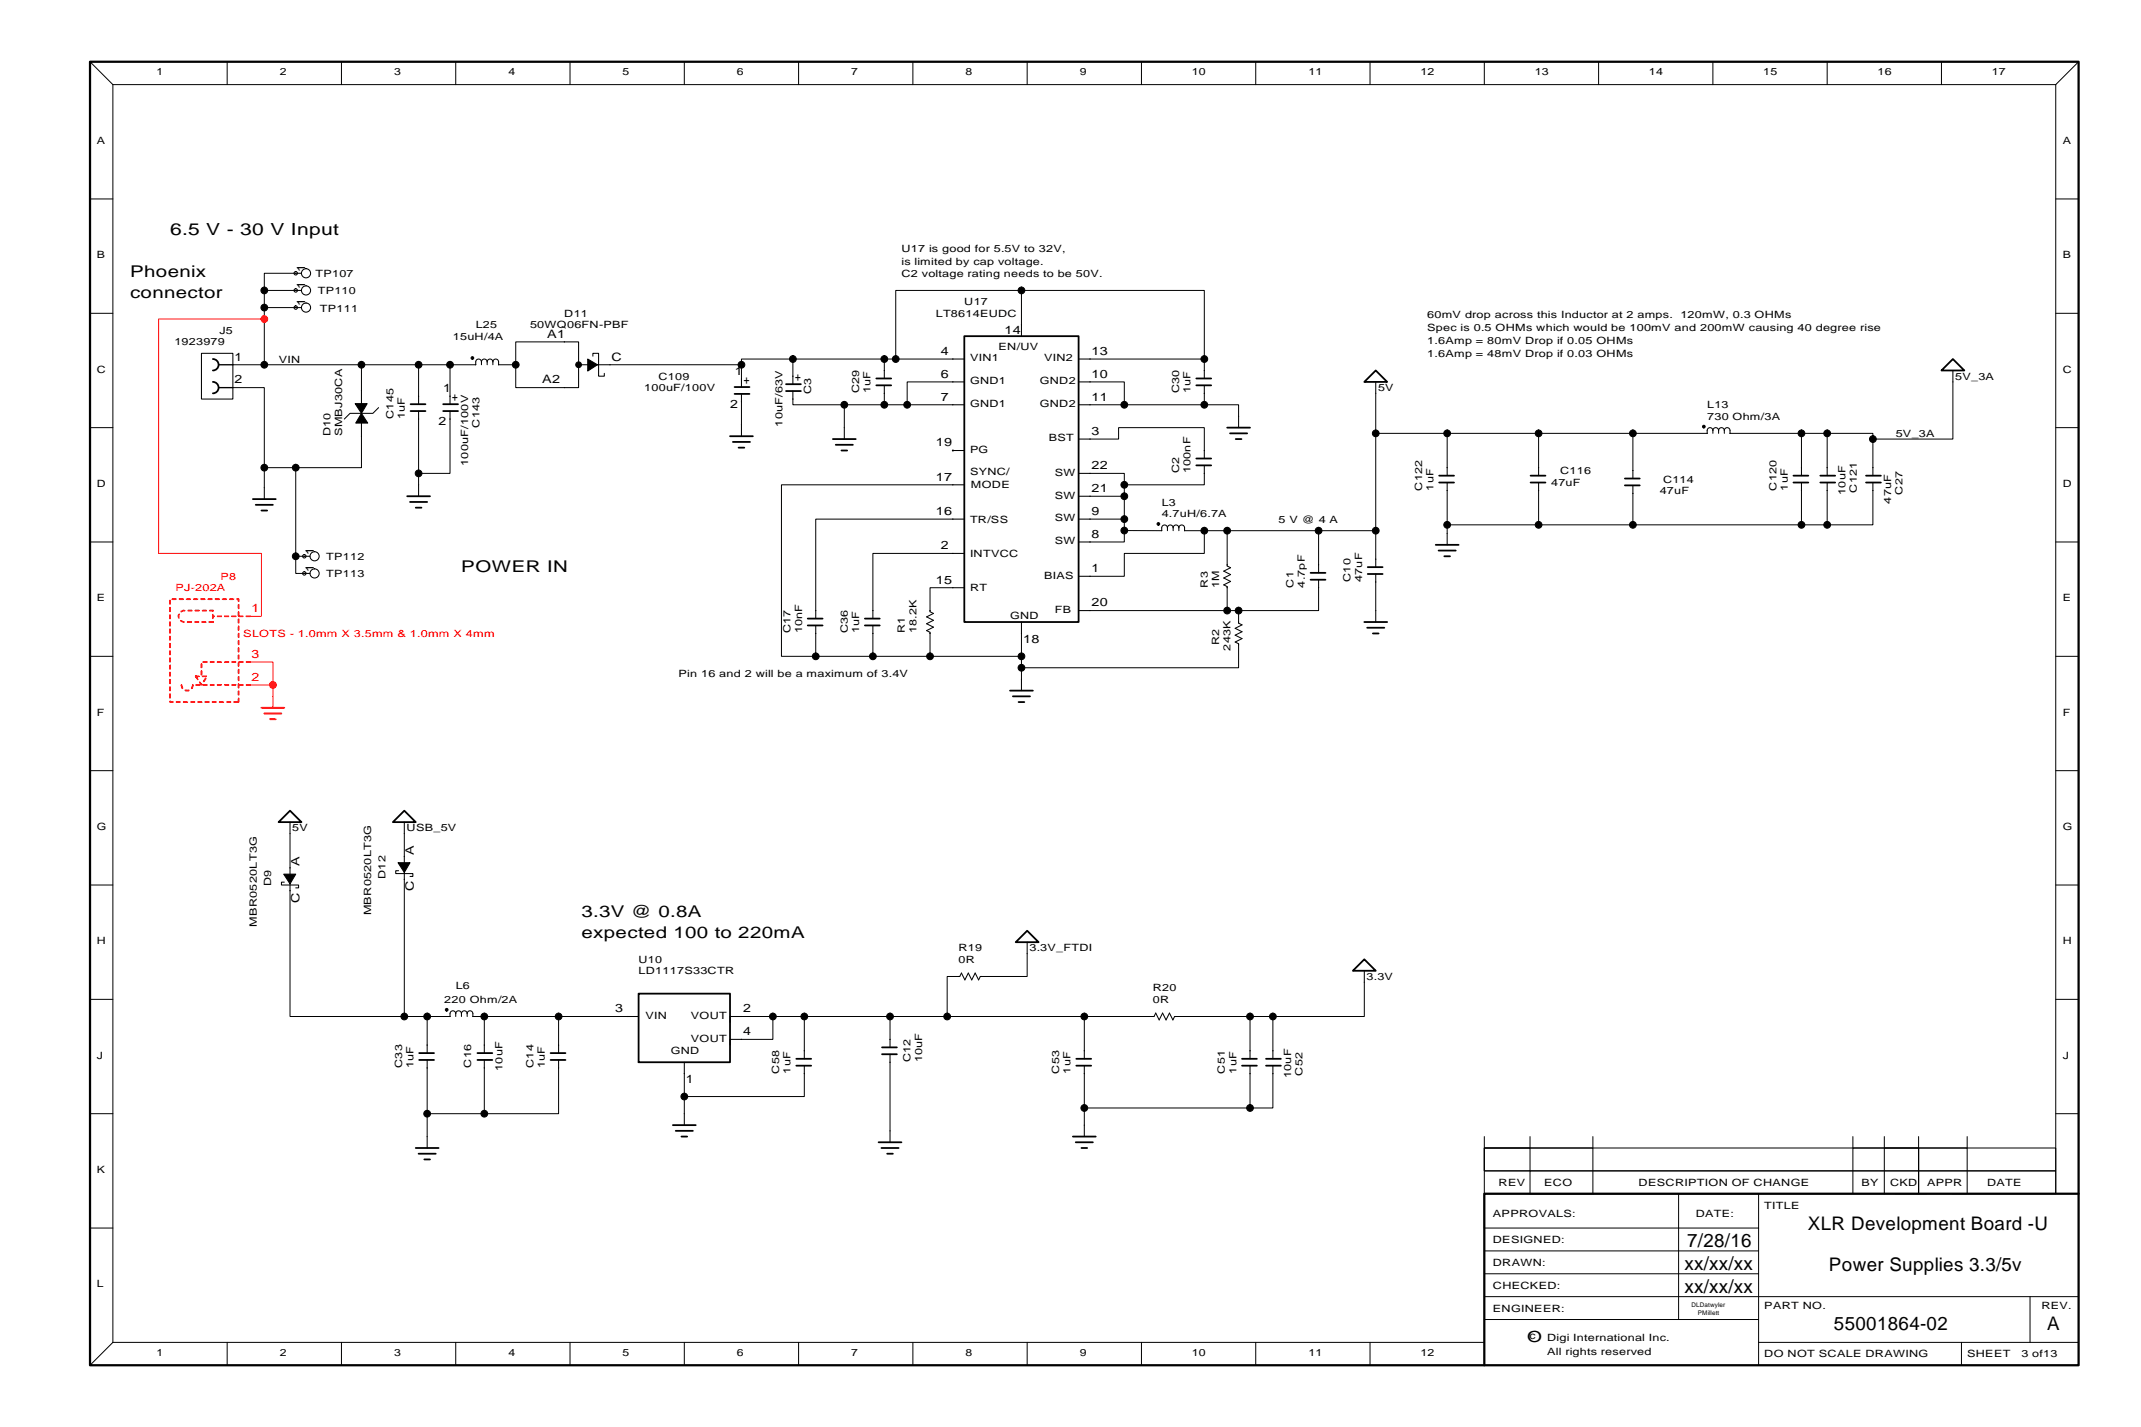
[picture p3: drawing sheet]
<svg xmlns="http://www.w3.org/2000/svg" width="476mm" height="317mm" viewBox="0 0 476 317" stroke-linecap="round" stroke-linejoin="round" font-family="sans-serif">
<g fill="none" stroke="#000" stroke-width=".22">
<path d="M20 13.7l5.1 5.1M25.1 18.8h431.8M25.1 18.8v279.4M50.5 13.7v5.1M75.9 13.7v5.1M101.3 13.7v5.1M126.7 13.7v5.1M152.1 13.7v5.1M177.5 13.7v5.1M202.9 13.7v5.1M228.3 13.7v5.1M253.7 13.7v5.1"/>
<path d="M279.1 13.7v5.1M304.5 13.7v5.1M329.9 13.7v5.1M355.3 13.7v5.1M380.7 13.7v5.1M406.1 13.7v5.1M431.5 13.7v5.1M456.9 18.8v246.4M462 13.7l-5.1 5.1M20 44.2h5.1M456.9 44.2h5.1M20 69.6h5.1"/>
<path d="M58.7 64.5v16.5M58.7 68.3h7M58.7 64.5h7M65.7 60.7h-7v3.8M125.4 75.9h-10.8v5.1M176.2 79.8h-11.4v1.2M176.2 79.8h35.6M176.2 79.8v3.8M196.5 79.8v2.5M227 64.5h-27.9v15.3M227 64.5h40.7v15.3M227 64.5v7.6"/>
<path d="M242.3 79.8h25.4M267.7 79.8v2.5M456.9 69.6h5.1M20 95h5.1M51.8 86.1h6.9v17.8M51.8 81h28.5M80.3 96.9v7h-14.6M93 81h-12.7v5.7M93 93.1v14.6M93 81v7M93 81h12.7M100 93.1v12.1h-7"/>
<path d="M100 81v7M110.8 81h3.8M114.6 81v5.1h10.8M135.6 81h29.2M164.8 81v3.2M164.8 89.3v5.1M176.2 88.6v1.3h11.4M187.6 89.9v5.1M187.6 89.9h24.2M196.5 87.4v2.5M211.8 84.8h-10.2v5.1M242.3 97.5h6.3v-2.5h19.1v5.1"/>
<path d="M242.3 84.8h7.6v5.1M242.3 89.9h7.6M267.7 87.4v2.5h-17.8M267.7 89.9h7.6v2.6M305.8 87.4v36.8M305.8 96.3h73.6M321.6 96.3v7.6M342 96.3v7.6M362.9 96.3v8.2M384.5 96.3h21.6M400.4 96.3v7.6M406.1 96.3h10.1v7.6"/>
<path d="M406.1 96.3v7.6M434 84.8v12.7h-17.8M456.9 95h5.1M58.7 103.9v4.4M58.7 103.9h7M65.7 103.9v19.7M211.8 107.7h-38.1v38.1h7.6M211.8 115.3h-30.5v20.3M242.3 105.2h7.6v2.5M242.3 115.3h7.6M242.3 110.2h7.6M249.9 117.9v2.5h-7.6"/>
<path d="M249.9 107.7v10.2M249.9 117.9h8.3M263.3 117.9h42.5M267.7 117.9v5h-17.8v5.1h-7.6M267.7 105.2v2.5h-17.8M272.7 117.9v7.6M293.1 117.9v7.6M321.6 116.6h84.5M321.6 109v9.5M342 109v7.6M362.9 109.6v7M400.4 109v7.6"/>
<path d="M406.1 109v7.6M416.2 109v7.6h-10.1M20 120.4h5.1M65.7 123.6v3.8h1.9M65.7 123.6h1.9M211.8 130.6h-5.1v5M211.8 122.9h-17.8v12.7M242.3 135.6h33M272.7 130.6v5M275.3 135.6v2.6M293.1 130.6v5h-17.8M305.8 129.3v6.3"/>
<path d="M456.9 120.4h5.1M20 145.8h5.1M181.3 145.8h45.7M181.3 140.7v5.1M194 140.7v5.1M206.7 140.7v5.1M227 145.8v5.1M227 140.7v5.1M275.3 143.3v5h-48.3M456.9 145.8h5.1M20 171.2h5.1M456.9 171.2h5.1"/>
<path d="M20 196.6h5.1M64.5 197.9v27.9h25.4M64.5 185.2v7.6M89.9 185.2v5M89.9 195.3v30.5M456.9 196.6h5.1M213 216.9h-2.5v8.9M228.3 211.8v5.1h-10.2M303.2 218.2v7.6h-20.3M20 222h5.1M89.9 225.8h5v6.4M94.9 225.8h5.1"/>
<path d="M94.9 237.2v15.3M105.1 225.8h34.3M107.6 225.8v6.4M107.6 237.2v10.2M124.1 237.2v10.2h-16.5M124.1 225.8v6.4M152.1 238.5v5.1h26.7v-5.1M164.8 225.8h91.4M171.8 225.8v5.1h-7M178.8 225.8v7.6M197.8 225.8v5.1M197.8 236v15.2"/>
<path d="M241 238.5v11.4M241 225.8v7.6M261.3 225.8h16.5M277.8 238.5v7.6M282.9 225.8h-5.1v7.6M282.9 238.5v7.6h-5.1M282.9 225.8v7.6M456.9 222h5.1M20 247.4h5.1M94.9 247.4h12.7M152.1 243.6v3.8M241 246.1h36.8"/>
<path d="M329.9 255h10.1v5.1h-10.1zM329.9 255h127v5.1h-127zM329.9 252.5v2.5M340 252.5v2.5M354 252.5v2.5M411.8 252.5v2.5M418.8 252.5v2.5M426.4 252.5v2.5M437.2 252.5v2.5M456.9 247.4h5.1M20 272.8h5.1M329.9 265.2h60.9v7.6h-60.9z"/>
<path d="M329.9 265.2v-10.2h24.1v10.2h-14M329.9 277.9h60.9M340 260.1h116.9v5.1h-116.9zM373.1 265.2v27.9M390.8 272.8v30.5M411.8 265.2v-10.2h14.6v10.2h-5.1M418.8 265.2v-10.2h7.6v10.2h1.9M426.4 265.2v-10.2h10.8v10.2h-3.2M25.1 298.2h304.8M25.1 298.2l-5.1 5.1M50.5 298.2v5.1M75.9 298.2v5.1"/>
<path d="M101.3 298.2v5.1M126.7 298.2v5.1M152.1 298.2v5.1M177.5 298.2v5.1M202.9 298.2v5.1M228.3 298.2v5.1M253.7 298.2v5.1M279.1 298.2v5.1M304.5 298.2v5.1M329.9 288h132.1M329.9 293.1h60.9M329.9 283h60.9"/>
<path d="M390.8 298.2h71.2M435.9 298.2v5.1M451.2 288v10.2"/>
<circle cx="164.8" cy="94.4" r=".01"/>
<circle cx="187.6" cy="95" r=".01"/>
<circle cx="275.3" cy="92.5" r=".01"/>
<circle cx="305.8" cy="87.4" r=".01"/>
<circle cx="434" cy="84.8" r=".01"/>
<circle cx="58.7" cy="108.3" r=".01"/>
<circle cx="93" cy="107.7" r=".01"/>
<circle cx="321.6" cy="118.5" r=".01"/>
<circle cx="305.8" cy="135.6" r=".01"/>
<circle cx="227" cy="150.9" r=".01"/>
<circle cx="64.5" cy="185.2" r=".01"/>
<circle cx="89.9" cy="185.2" r=".01"/>
<circle cx="228.3" cy="211.8" r=".01"/>
<circle cx="303.2" cy="218.2" r=".01"/>
<circle cx="94.9" cy="252.5" r=".01"/>
<circle cx="152.1" cy="247.4" r=".01"/>
<circle cx="197.8" cy="251.2" r=".01"/>
<circle cx="241" cy="249.9" r=".01"/>
</g>
<g fill="none" stroke="#f00" stroke-width=".22">
<path d="M58.7 70.9h-23.5v52h22.9v14h-2.5M55.6 147.1h5v5M55.6 152.1h5M60.6 152.1v2.6"/>
<circle cx="60.6" cy="154.7" r=".01"/>
</g>
<g fill="#000" stroke="#000" stroke-width=".22">
<path d="M211.7 100h.2v.2h-.2z" fill-rule="evenodd"/>
<circle cx="58.7" cy="68.3" r=".75"/>
<circle cx="58.7" cy="64.5" r=".75"/>
<circle cx="65.7" cy="64.5" r=".01"/>
<circle cx="65.7" cy="68.3" r=".01"/>
<circle cx="65.7" cy="60.7" r=".01"/>
<circle cx="105" cy="79.5" r=".3"/>
<circle cx="125.4" cy="75.9" r=".01"/>
<circle cx="176.2" cy="79.8" r=".75"/>
<circle cx="196.5" cy="79.8" r=".75"/>
<circle cx="199.1" cy="79.8" r=".75"/>
<circle cx="211.8" cy="79.8" r=".01"/>
<circle cx="227" cy="72.1" r=".01"/>
<circle cx="227" cy="64.5" r=".75"/>
<circle cx="242.3" cy="79.8" r=".01"/>
<circle cx="267.7" cy="79.8" r=".75"/>
<circle cx="51.8" cy="86.1" r=".01"/>
<circle cx="51.8" cy="81" r=".01"/>
<circle cx="58.7" cy="81" r=".75"/>
<circle cx="80.3" cy="96.9" r=".01"/>
<circle cx="80.3" cy="86.7" r=".01"/>
<circle cx="80.3" cy="81" r=".75"/>
<circle cx="93" cy="88" r=".01"/>
<circle cx="93" cy="93.1" r=".01"/>
<circle cx="93" cy="81" r=".75"/>
<circle cx="100" cy="88" r=".01"/>
<circle cx="100" cy="93.1" r=".01"/>
<circle cx="100" cy="81" r=".75"/>
<circle cx="105.7" cy="81" r=".01"/>
<circle cx="110.8" cy="81" r=".01"/>
<circle cx="114.6" cy="81" r=".75"/>
<circle cx="125.4" cy="86.1" r=".01"/>
<circle cx="135.6" cy="81" r=".01"/>
<circle cx="164.8" cy="84.2" r=".01"/>
<circle cx="164.8" cy="89.3" r=".01"/>
<circle cx="164.8" cy="81" r=".75"/>
<circle cx="176.2" cy="88.6" r=".01"/>
<circle cx="176.2" cy="83.6" r=".01"/>
<circle cx="187.6" cy="89.9" r=".75"/>
<circle cx="196.5" cy="82.3" r=".01"/>
<circle cx="196.5" cy="87.4" r=".01"/>
<circle cx="196.5" cy="89.9" r=".75"/>
<circle cx="201.6" cy="89.9" r=".75"/>
<circle cx="211.8" cy="84.8" r=".01"/>
<circle cx="211.8" cy="89.9" r=".01"/>
<circle cx="242.3" cy="84.8" r=".01"/>
<circle cx="242.3" cy="97.5" r=".01"/>
<circle cx="242.3" cy="89.9" r=".01"/>
<circle cx="249.9" cy="89.9" r=".75"/>
<circle cx="267.7" cy="82.3" r=".01"/>
<circle cx="267.7" cy="87.4" r=".01"/>
<circle cx="267.7" cy="89.9" r=".75"/>
<circle cx="305.8" cy="96.3" r=".75"/>
<circle cx="321.6" cy="96.3" r=".75"/>
<circle cx="342" cy="96.3" r=".75"/>
<circle cx="362.9" cy="96.3" r=".75"/>
<circle cx="378.7" cy="94.8" r=".3"/>
<circle cx="379.4" cy="96.3" r=".01"/>
<circle cx="384.5" cy="96.3" r=".01"/>
<circle cx="400.4" cy="96.3" r=".75"/>
<circle cx="406.1" cy="96.3" r=".75"/>
<circle cx="416.2" cy="97.5" r=".75"/>
<circle cx="58.7" cy="103.9" r=".75"/>
<circle cx="65.7" cy="103.9" r=".75"/>
<circle cx="93" cy="105.2" r=".75"/>
<circle cx="211.8" cy="107.7" r=".01"/>
<circle cx="211.8" cy="115.3" r=".01"/>
<circle cx="242.3" cy="105.2" r=".01"/>
<circle cx="242.3" cy="115.3" r=".01"/>
<circle cx="242.3" cy="110.2" r=".01"/>
<circle cx="249.9" cy="115.3" r=".75"/>
<circle cx="249.9" cy="117.9" r=".75"/>
<circle cx="249.9" cy="110.2" r=".75"/>
<circle cx="249.9" cy="107.7" r=".75"/>
<circle cx="257.5" cy="116.4" r=".3"/>
<circle cx="258.2" cy="117.9" r=".01"/>
<circle cx="263.3" cy="117.9" r=".01"/>
<circle cx="267.7" cy="100.1" r=".01"/>
<circle cx="267.7" cy="105.2" r=".01"/>
<circle cx="267.7" cy="117.9" r=".75"/>
<circle cx="272.7" cy="117.9" r=".75"/>
<circle cx="293.1" cy="117.9" r=".75"/>
<circle cx="305.8" cy="117.9" r=".75"/>
<circle cx="321.6" cy="109" r=".01"/>
<circle cx="321.6" cy="103.9" r=".01"/>
<circle cx="321.6" cy="116.6" r=".75"/>
<circle cx="342" cy="103.9" r=".01"/>
<circle cx="342" cy="109" r=".01"/>
<circle cx="342" cy="116.6" r=".75"/>
<circle cx="362.9" cy="104.5" r=".01"/>
<circle cx="362.9" cy="109.6" r=".01"/>
<circle cx="362.9" cy="116.6" r=".75"/>
<circle cx="400.4" cy="109" r=".01"/>
<circle cx="400.4" cy="103.9" r=".01"/>
<circle cx="400.4" cy="116.6" r=".75"/>
<circle cx="406.1" cy="109" r=".01"/>
<circle cx="406.1" cy="103.9" r=".01"/>
<circle cx="406.1" cy="116.6" r=".75"/>
<circle cx="416.2" cy="103.9" r=".01"/>
<circle cx="416.2" cy="109" r=".01"/>
<circle cx="65.7" cy="123.6" r=".75"/>
<circle cx="67.6" cy="123.6" r=".01"/>
<circle cx="67.6" cy="127.4" r=".01"/>
<circle cx="181.3" cy="135.6" r=".01"/>
<circle cx="194" cy="135.6" r=".01"/>
<circle cx="206.7" cy="135.6" r=".01"/>
<circle cx="211.8" cy="122.9" r=".01"/>
<circle cx="211.8" cy="130.6" r=".01"/>
<circle cx="242.3" cy="128" r=".01"/>
<circle cx="242.3" cy="135.6" r=".01"/>
<circle cx="242.3" cy="120.4" r=".01"/>
<circle cx="272.7" cy="125.5" r=".01"/>
<circle cx="272.7" cy="130.6" r=".01"/>
<circle cx="272.7" cy="135.6" r=".75"/>
<circle cx="275.3" cy="138.2" r=".01"/>
<circle cx="275.3" cy="135.6" r=".75"/>
<circle cx="293.1" cy="125.5" r=".01"/>
<circle cx="293.1" cy="130.6" r=".01"/>
<circle cx="305.8" cy="129.3" r=".01"/>
<circle cx="305.8" cy="124.2" r=".01"/>
<circle cx="181.3" cy="140.7" r=".01"/>
<circle cx="181.3" cy="145.8" r=".75"/>
<circle cx="194" cy="140.7" r=".01"/>
<circle cx="194" cy="145.8" r=".75"/>
<circle cx="206.7" cy="140.7" r=".01"/>
<circle cx="206.7" cy="145.8" r=".75"/>
<circle cx="227" cy="140.7" r=".01"/>
<circle cx="227" cy="145.8" r=".75"/>
<circle cx="227" cy="148.3" r=".75"/>
<circle cx="275.3" cy="143.3" r=".01"/>
<circle cx="64.5" cy="192.8" r=".01"/>
<circle cx="64.5" cy="197.9" r=".01"/>
<circle cx="89.9" cy="190.2" r=".01"/>
<circle cx="89.9" cy="195.3" r=".01"/>
<circle cx="213" cy="216.9" r=".01"/>
<circle cx="218.1" cy="216.9" r=".01"/>
<circle cx="89.9" cy="225.8" r=".75"/>
<circle cx="94.9" cy="232.2" r=".01"/>
<circle cx="94.9" cy="237.2" r=".01"/>
<circle cx="94.9" cy="225.8" r=".75"/>
<circle cx="99.3" cy="224.3" r=".3"/>
<circle cx="100" cy="225.8" r=".01"/>
<circle cx="105.1" cy="225.8" r=".01"/>
<circle cx="107.6" cy="232.2" r=".01"/>
<circle cx="107.6" cy="237.2" r=".01"/>
<circle cx="107.6" cy="225.8" r=".75"/>
<circle cx="124.1" cy="232.2" r=".01"/>
<circle cx="124.1" cy="237.2" r=".01"/>
<circle cx="124.1" cy="225.8" r=".75"/>
<circle cx="139.4" cy="225.8" r=".01"/>
<circle cx="152.1" cy="238.5" r=".01"/>
<circle cx="164.8" cy="230.9" r=".01"/>
<circle cx="164.8" cy="225.8" r=".01"/>
<circle cx="171.8" cy="225.8" r=".75"/>
<circle cx="178.8" cy="238.5" r=".01"/>
<circle cx="178.8" cy="233.4" r=".01"/>
<circle cx="178.8" cy="225.8" r=".75"/>
<circle cx="197.8" cy="230.9" r=".01"/>
<circle cx="197.8" cy="236" r=".01"/>
<circle cx="197.8" cy="225.8" r=".75"/>
<circle cx="210.5" cy="225.8" r=".75"/>
<circle cx="241" cy="233.4" r=".01"/>
<circle cx="241" cy="238.5" r=".01"/>
<circle cx="241" cy="225.8" r=".75"/>
<circle cx="256.2" cy="225.8" r=".01"/>
<circle cx="261.3" cy="225.8" r=".01"/>
<circle cx="277.8" cy="238.5" r=".01"/>
<circle cx="277.8" cy="233.4" r=".01"/>
<circle cx="277.8" cy="225.8" r=".75"/>
<circle cx="282.9" cy="233.4" r=".01"/>
<circle cx="282.9" cy="238.5" r=".01"/>
<circle cx="282.9" cy="225.8" r=".75"/>
<circle cx="94.9" cy="247.4" r=".75"/>
<circle cx="107.6" cy="247.4" r=".75"/>
<circle cx="152.1" cy="243.6" r=".75"/>
<circle cx="241" cy="246.1" r=".75"/>
<circle cx="277.8" cy="246.1" r=".75"/>
</g>
<g fill="#f00" stroke="#f00" stroke-width=".22">
<circle cx="60.6" cy="152.1" r=".75"/>
<circle cx="58.7" cy="70.9" r=".75"/>
<circle cx="55.6" cy="136.9" r=".01"/>
<circle cx="55.6" cy="152.1" r=".01"/>
<circle cx="55.6" cy="147.1" r=".01"/>
</g>
<path d="M20 13.7h442v289.6h-442zM462 265.2h-132.1v38.1" fill="none" stroke="#000" stroke-width=".5"/>
<g fill="none" stroke="#000" stroke-width=".4">
<path d="M47.3 79.8a1.27 1.27 0 0 1 1.3 1.2 1.27 1.27 0 0 1-1.3 1.3M214.3 74.7h25.4v63.5h-25.4zM434 79.8l2.6 2.5h-5.1zM47.3 84.8a1.27 1.27 0 0 1 1.3 1.3 1.27 1.27 0 0 1-1.3 1.3M91.3 89.8h3.3M91.3 91.3h3.3M98.5 89.8h3.3M98.5 91.3h3.3M162.2 96.9h5.1M162.9 98.2h3.8M163.3 87.5h3.3M163.3 86h3.3"/>
<path d="M164.2 99.4h1.2M174.7 86.9h3.3M174.7 85.3h3.3M185.1 97.5h5.1M185.7 98.8h3.9M194.8 84.1h3.3M194.8 85.6h3.3M265.9 84.1h3.3M265.9 85.6h3.3M272.7 95h5.1M273.4 96.3h3.8M274.6 97.5h1.3"/>
<path d="M303.2 84.8l2.6-2.5 2.5 2.5zM56.2 110.9h5.1M56.8 112.1h3.8M58.1 113.4h1.3M90.5 110.2h5.1M91.1 111.5h3.8M92.4 112.8h1.3M187 100.1h1.3M265.9 101.9h3.3M265.9 103.4h3.3M319.9 107.2h3.3M319.9 105.7h3.3"/>
<path d="M340.2 107.2h3.3M340.2 105.7h3.3M361.1 106.3h3.3M361.1 107.8h3.3M398.6 107.2h3.3M398.6 105.7h3.3M404.6 107.2h3.3M404.6 105.7h3.3M414.7 107.2h3.3M414.7 105.7h3.3M179.5 137.4h3.3M179.5 138.9h3.3"/>
<path d="M192.2 137.4h3.3M192.2 138.9h3.3M291.3 127.3h3.3M291.3 128.8h3.3M303.2 138.2h5.1M303.9 139.4h3.8M304 126h3.3M304 127.5h3.3M319.1 121h5.1M319.7 122.3h3.8M321 123.6h1.3M224.5 153.4h5.1"/>
<path d="M225.1 154.7h3.8M226.4 156h1.3M305.1 140.7h1.3M64.5 180.1l2.5 2.5h-5.1zM89.9 180.1l2.5 2.5h-5.1zM228.3 206.8l2.5 2.5h-5.1zM303.2 213.1l2.6 2.5h-5.1zM93.2 235.5h3.3M93.2 233.9h3.3M106.1 235.5h3.3M106.1 233.9h3.3M122.4 235.5h3.3"/>
<path d="M122.4 233.9h3.3M141.9 220.7h20.3v15.3h-20.3zM177 235.2h3.3M177 236.7h3.3M196 232.7h3.3M196 234.2h3.3M239.2 235.2h3.3M239.2 236.7h3.3M276 235.2h3.3M276 236.7h3.3M281.4 235.2h3.3M281.4 236.7h3.3"/>
<path d="M92.4 255h5.1M93 256.3h3.8M94.3 257.6h1.3M149.5 249.9h5.1M150.2 251.2h3.8M151.5 252.5h1.2M195.3 253.7h5M195.9 255h3.8M197.2 256.3h1.2M238.4 252.5h5.1M239.1 253.7h3.8M240.4 255h1.2"/>
</g>
<g fill="none" stroke="#000" stroke-width=".23">
<path d="M44.8 78.5h7v10.1h-7zM65.7 60.7h1.3M65.7 64.5h1.3M65.7 68.3h1.3M125.4 75.9h3.2v5.1M131.8 79.1v-.6h1.2v5.1h1.3v-.7M211.8 79.8h2.5M227 72.1v2.6M239.7 79.8h2.6M80.3 86.7v6M80.3 94v2.9M84.1 90.6l-1.2 1.2h-5.1l-1.3 1.3"/>
<path d="M93 88v1.8M93 91.3v1.8M100 88v1.8M100 91.3v1.8M107 80.4a.63 .63 0 0 0-.6-.6 .63 .63 0 0 0-.7 .6v.6M107 80.4a.63 .63 0 0 1 .6-.6 .63 .63 0 0 1 .7 .6M107 80.4v.6M108.3 80.4a.63 .63 0 0 1 .6-.6 .63 .63 0 0 1 .6 .6M108.3 80.4v.6M109.5 80.4a.63 .63 0 0 1 .7-.6 .63 .63 0 0 1 .6 .6v.6M109.5 80.4v.6M135.6 81h-7v5.1h-3.2"/>
<path d="M164.8 84.2v1.8M164.8 87.5v1.8M164.8 94.4v2.5M176.2 83.6v1.7M176.2 86.9v1.7M187.6 95v2.5M196.5 82.3v1.8M196.5 85.6v1.8M211.8 89.9h2.5M211.8 84.8h2.5M239.7 89.9h2.6M239.7 97.5h2.6"/>
<path d="M239.7 84.8h2.6M267.7 82.3v1.8M267.7 85.6v1.8M275.3 92.5v2.5M305.8 84.8v2.6M380.7 95.6a.63 .63 0 0 0-.6-.6 .63 .63 0 0 0-.7 .6v.7M380.7 95.6a.63 .63 0 0 1 .6-.6 .63 .63 0 0 1 .7 .6M380.7 95.6v.7M382 95.6a.63 .63 0 0 1 .6-.6 .63 .63 0 0 1 .6 .6M382 95.6v.7M383.2 95.6a.63 .63 0 0 1 .7-.6 .63 .63 0 0 1 .6 .6v.7M383.2 95.6v.7"/>
<path d="M434 82.3v2.5M58.7 108.3v2.6M93 107.7v2.5M211.8 115.3h2.5M211.8 100.1h2.5M211.8 107.7h2.5M239.7 110.2h2.6M239.7 115.3h2.6M239.7 105.2h2.6M259.5 117.3a.63 .63 0 0 0-.7-.7 .63 .63 0 0 0-.6 .7v.6M259.5 117.3a.63 .63 0 0 1 .6-.7 .63 .63 0 0 1 .6 .7M259.5 117.3v.6"/>
<path d="M260.7 117.3a.63 .63 0 0 1 .7-.7 .63 .63 0 0 1 .6 .7M260.7 117.3v.6M262 117.3a.63 .63 0 0 1 .6-.7 .63 .63 0 0 1 .7 .7v.6M262 117.3v.6M267.7 100.1v1.8M267.7 103.4v1.8M321.6 103.9v1.8M321.6 107.2v1.8M321.6 118.5v2.5M342 103.9v1.8M342 107.2v1.8M362.9 104.5v1.8"/>
<path d="M362.9 107.8v1.8M400.4 103.9v1.8M400.4 107.2v1.8M406.1 103.9v1.8M406.1 107.2v1.8M416.2 103.9v1.8M416.2 107.2v1.8M67.6 123.6h1.3M67.6 127.4h1.3M181.3 135.6v1.8M181.3 138.9v1.8M194 135.6v1.8"/>
<path d="M194 138.9v1.8M206.7 135.6v.3l.8 .4-1.6 .7 1.6 .8-1.6 .8 1.6 .7-1.6 .8 .8 .4v.2M211.8 122.9h2.5M211.8 130.6h2.5M227 138.2v2.5M239.7 120.4h2.6M239.7 128h2.6M239.7 135.6h2.6M272.7 125.5v.2l.8 .4-1.5 .8 1.5 .7-1.5 .8 1.5 .8-1.5 .7 .7 .4v.3M275.3 138.2v.2l.7 .4-1.5 .8 1.5 .7-1.5 .8 1.5 .8-1.5 .7 .8 .4v.3M293.1 125.5v1.8M293.1 128.8v1.8"/>
<path d="M305.8 124.2v1.8M305.8 127.5v1.8M305.8 135.6v2.6M227 150.9v2.5M63.2 196h-.6v.6h3.8v.6h-.7M64.5 182.6v2.6M64.5 192.8v1.6M64.5 196.3v1.6M88.6 193.4h-.6v.7h3.8v.6h-.7M89.9 182.6v2.6M89.9 190.2v1.7M89.9 193.8v1.5"/>
<path d="M213 216.9h.3l.4-.7 .7 1.5 .8-1.5 .8 1.5 .7-1.5 .8 1.5 .4-.8h.2M228.3 209.3v2.5M303.2 215.6v2.6M94.9 232.2v1.7M94.9 235.5v1.7M101.3 225.2a.63 .63 0 0 0-.6-.7 .63 .63 0 0 0-.7 .7v.6M101.3 225.2a.63 .63 0 0 1 .6-.7 .63 .63 0 0 1 .7 .7M101.3 225.2v.6M102.6 225.2a.63 .63 0 0 1 .6-.7 .63 .63 0 0 1 .6 .7M102.6 225.2v.6M103.8 225.2a.63 .63 0 0 1 .7-.7 .63 .63 0 0 1 .6 .7v.6M103.8 225.2v.6"/>
<path d="M107.6 232.2v1.7M107.6 235.5v1.7M124.1 232.2v1.7M124.1 235.5v1.7M139.4 225.8h2.5M152.1 236v2.5M164.8 225.8h-2.6v1.3M164.8 230.9h-2.6v1.3M178.8 233.4v1.8M178.8 236.7v1.8M197.8 230.9v1.8M197.8 234.2v1.8"/>
<path d="M241 233.4v1.8M241 236.7v1.8M256.2 225.8h.3l.4-.8 .7 1.6 .8-1.6 .7 1.6 .8-1.6 .8 1.6 .4-.8h.2M277.8 233.4v1.8M277.8 236.7v1.8M282.9 233.4v1.8M282.9 236.7v1.8M94.9 252.5v2.5M152.1 247.4v2.5M197.8 251.2v2.5M241 249.9v2.6"/>
<circle cx="65.7" cy="64.5" r=".38"/>
<circle cx="65.7" cy="68.3" r=".38"/>
<circle cx="65.7" cy="60.7" r=".38"/>
<circle cx="68" cy="64.5" r="1.02"/>
<circle cx="68" cy="60.7" r="1.02"/>
<circle cx="68" cy="68.3" r="1.02"/>
<circle cx="67.6" cy="123.6" r=".38"/>
<circle cx="67.6" cy="127.4" r=".38"/>
<circle cx="69.9" cy="127.4" r="1.02"/>
<circle cx="69.9" cy="123.6" r="1.02"/>
</g>
<path d="M58.1 157.2h5.1M58.7 158.5h3.9M60 159.8h1.3" fill="none" stroke="#f00" stroke-width=".4"/>
<path d="M60.6 154.7v2.5" fill="none" stroke="#f00" stroke-width=".23"/>
<g fill="#000" stroke="#000" stroke-width=".23">
<path d="M80.3 91.8l1.4 2.2h-2.6zM78.9 89.7h2.7l-1.3 2.1zM130.6 79.8l2.2 1.2-2.2 1.4zM63.1 194.2h2.6l-1.2 2.1zM88.5 191.6h2.6l-1.2 2.2z"/>
<circle cx="128.6" cy="81" r=".64"/>
</g>
<path d="M48.6 86.1h3.2M48.6 81h3.2" fill="none" stroke="#000" stroke-width=".3"/>
<path d="M37.8 133.1h15.2v22.9h-15.2zM39.9 136.2l.7-.5 .4-.1h6.3v2.6h-6.3a1.27 1.27 0 0 1-1.2-.7 1.27 1.27 0 0 1 .1-1.3zM55.6 136.9h-8.3M42.9 152.1a1.27 1.27 0 0 1-1.3 1.3 1.27 1.27 0 0 1-1.3-1.3M43.5 150.2h2.5l-1.2 1.9zM55.6 152.1h-12.7M55.6 147.1h-10.8v3.1" fill="none" stroke="#f00" stroke-width=".4" stroke-dasharray=".8 .8"/>
<g font-size="4.2">
<text x="401.8" y="273.3">XLR Development Board -U</text>
<text x="375" y="277">7/28/16</text>
<text x="374.3" y="282">xx/xx/xx</text>
<text x="374.3" y="287.1">xx/xx/xx</text>
<text x="406.5" y="282.3">Power Supplies 3.3/5v</text>
<text x="407.6" y="295.5">55001864-02</text>
<text x="455" y="295.4">A</text>
</g>
<text font-size="3.7" x="37.8" y="52.3">6.5 V - 30 V Input</text>
<g font-size="3.6">
<text x="28.9" y="61.5">Phoenix</text>
<text x="28.9" y="66.2">connector</text>
<text x="102.5" y="127.1">POWER IN</text>
<text x="129.2" y="203.7">3.3V @ 0.8A</text>
<text x="129.2" y="208.4">expected 100 to 220mA</text>
</g>
<text font-size="3.4" x="339.4" y="298.1">O</text>
<g font-size="2.6">
<text x="67.8" y="64.2" transform="rotate(-90 67.8 64.2)">1</text>
<text x="67.8" y="60.3" transform="rotate(-90 67.8 60.3)">1</text>
<text x="67.8" y="68" transform="rotate(-90 67.8 68)">1</text>
<text x="121.6" y="75">A1</text>
<text x="223.2" y="74.2">14</text>
<text x="52.1" y="80.1">1</text>
<text x="135.9" y="80.1">C</text>
<text x="163.3" y="83.3">1</text>
<text x="209.1" y="78.8">4</text>
<text x="209.1" y="83.9">6</text>
<text x="242.6" y="83.9">10</text>
<text x="242.6" y="78.8">13</text>
<text x="52.1" y="85.2">2</text>
<text x="98.5" y="87.1">1</text>
<text x="120.5" y="85.2">A2</text>
<text x="209.1" y="89">7</text>
<text x="242.6" y="89">11</text>
<text x="97.5" y="94.4">2</text>
<text x="162.2" y="90.6">2</text>
<text x="208" y="99.2">19</text>
<text x="242.6" y="96.6">3</text>
<text x="208" y="106.8">17</text>
<text x="242.6" y="104.2">22</text>
<text x="242.6" y="109.3">21</text>
<text x="208" y="114.4">16</text>
<text x="242.6" y="119.5">8</text>
<text x="242.6" y="114.4">9</text>
<text x="69.7" y="123.2" transform="rotate(-90 69.7 123.2)">1</text>
<text x="209.1" y="122">2</text>
<text x="69.7" y="127" transform="rotate(-90 69.7 127)">1</text>
<text x="208" y="129.6">15</text>
<text x="242.6" y="127.1">1</text>
<text x="242.6" y="134.7">20</text>
<text x="227.4" y="142.8">18</text>
<text x="91.9" y="189.9" transform="rotate(-90 91.9 189.9)">A</text>
<text x="66.5" y="192.4" transform="rotate(-90 66.5 192.4)">A</text>
<text x="91.9" y="198" transform="rotate(-90 91.9 198)">C</text>
<text x="66.5" y="200.5" transform="rotate(-90 66.5 200.5)">C</text>
<text x="136.7" y="224.9">3</text>
<text x="165.1" y="224.9">2</text>
<text x="165.1" y="230">4</text>
<text x="152.4" y="240.6">1</text>
</g>
<g font-size="2.6" fill="#f00">
<text x="55.9" y="136">1</text>
<text x="55.9" y="146.1">3</text>
<text x="55.9" y="151.2">2</text>
</g>
<g font-size="2.2">
<text x="34.7" y="16.8">1</text>
<text x="62.2" y="16.8">2</text>
<text x="87.6" y="16.8">3</text>
<text x="113" y="16.8">4</text>
<text x="138.4" y="16.8">5</text>
<text x="163.8" y="16.8">6</text>
<text x="189.2" y="16.8">7</text>
<text x="214.6" y="16.8">8</text>
<text x="240" y="16.8">9</text>
<text x="264.9" y="16.8">10</text>
<text x="290.8" y="16.8">11</text>
<text x="315.7" y="16.8">12</text>
<text x="341.1" y="16.8">13</text>
<text x="366.5" y="16.8">14</text>
<text x="391.9" y="16.8">15</text>
<text x="417.3" y="16.8">16</text>
<text x="442.7" y="16.8">17</text>
<text x="21.5" y="32">A</text>
<text x="458.4" y="32">A</text>
<text x="21.5" y="57.4">B</text>
<text x="200.3" y="55.9">U17 is good for 5.5V to 32V,</text>
<text x="200.3" y="58.9">is limited by cap voltage.</text>
<text x="458.4" y="57.4">B</text>
<text x="70.1" y="61.6">TP107</text>
<text x="70.6" y="65.4">TP110</text>
<text x="200.3" y="61.5">C2 voltage rating needs to be 50V.</text>
<text x="71.1" y="69.2">TP111</text>
<text x="125.4" y="70.4">D11</text>
<text x="208" y="70.4">LT8614EUDC</text>
<text x="214.3" y="67.8">U17</text>
<text x="317.2" y="70.6">60mV drop across this Inductor at 2 amps.</text>
<text x="373.5" y="70.6">120mW, 0.3 OHMs</text>
<text x="38.8" y="76.7">1923979</text>
<text x="48.8" y="74.2">J5</text>
<text x="100.7" y="75.5">15uH/4A</text>
<text x="105.7" y="72.9">L25</text>
<text x="117.8" y="72.9">50WQ06FN-PBF</text>
<text x="221.9" y="77.7">EN/UV</text>
<text x="317.2" y="73.5">Spec is 0.5 OHMs which would be 100mV and 200mW causing 40 degree rise</text>
<text x="317.2" y="76.5">1.6Amp = 80mV Drop if 0.05 OHMs</text>
<text x="21.5" y="82.8">C</text>
<text x="62" y="80.5">VIN</text>
<text x="165.3" y="83.8" transform="rotate(90 165.3 83.8)">+</text>
<text x="176.7" y="83.2" transform="rotate(90 176.7 83.2)">+</text>
<text x="215.6" y="80.3">VIN1</text>
<text x="232.1" y="80.3">VIN2</text>
<text x="317.2" y="79.4">1.6Amp = 48mV Drop if 0.03 OHMs</text>
<text x="458.4" y="82.8">C</text>
<text x="100.5" y="87.6" transform="rotate(90 100.5 87.6)">+</text>
<text x="143.2" y="86.9">100uF/100V</text>
<text x="146.4" y="84.3">C109</text>
<text x="180.3" y="87.6" transform="rotate(-90 180.3 87.6)">C3</text>
<text x="191" y="87.4" transform="rotate(-90 191 87.4)">C29</text>
<text x="193.5" y="87.4" transform="rotate(-90 193.5 87.4)">1uF</text>
<text x="215.6" y="85.3">GND1</text>
<text x="231.1" y="85.3">GND2</text>
<text x="262.1" y="87.4" transform="rotate(-90 262.1 87.4)">C30</text>
<text x="264.6" y="87.4" transform="rotate(-90 264.6 87.4)">1uF</text>
<text x="306.3" y="86.9">5V</text>
<text x="434.5" y="84.3">5V_3A</text>
<text x="87.5" y="93.1" transform="rotate(-90 87.5 93.1)">C145</text>
<text x="90" y="93.1" transform="rotate(-90 90 93.1)">1uF</text>
<text x="106.6" y="95" transform="rotate(-90 106.6 95)">C143</text>
<text x="173.9" y="94.8" transform="rotate(-90 173.9 94.8)">10uF/63V</text>
<text x="215.6" y="90.4">GND1</text>
<text x="231.1" y="90.4">GND2</text>
<text x="379.4" y="90.7">L13</text>
<text x="379.4" y="93.2">730 Ohm/3A</text>
<text x="73.5" y="96.9" transform="rotate(-90 73.5 96.9)">D10</text>
<text x="76" y="96.9" transform="rotate(-90 76 96.9)">SMBJ30CA</text>
<text x="215.6" y="100.6">PG</text>
<text x="233.1" y="98">BST</text>
<text x="421.3" y="97">5V_3A</text>
<text x="104.1" y="103.5" transform="rotate(-90 104.1 103.5)">100uF/100V</text>
<text x="215.6" y="105.5">SYNC/</text>
<text x="234.4" y="105.7">SW</text>
<text x="262.1" y="105.2" transform="rotate(-90 262.1 105.2)">C2</text>
<text x="264.6" y="105.2" transform="rotate(-90 264.6 105.2)">100nF</text>
<text x="344.7" y="107.9">47uF</text>
<text x="346.7" y="105.4">C116</text>
<text x="369.6" y="107.3">C114</text>
<text x="21.5" y="108.2">D</text>
<text x="215.8" y="108.4">MODE</text>
<text x="234.4" y="110.7">SW</text>
<text x="258.2" y="112.3">L3</text>
<text x="316.1" y="109" transform="rotate(-90 316.1 109)">C122</text>
<text x="318.6" y="109" transform="rotate(-90 318.6 109)">1uF</text>
<text x="368.9" y="109.8">47uF</text>
<text x="394.8" y="109" transform="rotate(-90 394.8 109)">C120</text>
<text x="397.3" y="109" transform="rotate(-90 397.3 109)">1uF</text>
<text x="410.1" y="109.9" transform="rotate(-90 410.1 109.9)">10uF</text>
<text x="412.7" y="109.4" transform="rotate(-90 412.7 109.4)">C121</text>
<text x="420.3" y="111.9" transform="rotate(-90 420.3 111.9)">47uF</text>
<text x="422.8" y="109.9" transform="rotate(-90 422.8 109.9)">C27</text>
<text x="458.4" y="108.2">D</text>
<text x="215.6" y="116.1">TR/SS</text>
<text x="234.4" y="115.8">SW</text>
<text x="258.2" y="114.9">4.7uH/6.7A</text>
<text x="284.2" y="116.1">5 V @ 4 A</text>
<text x="72.5" y="124.4">TP112</text>
<text x="215.6" y="123.7">INTVCC</text>
<text x="234.4" y="120.9">SW</text>
<text x="72.5" y="128.3">TP113</text>
<text x="215.6" y="131.3">RT</text>
<text x="232.1" y="128.5">BIAS</text>
<text x="268.4" y="130.6" transform="rotate(-90 268.4 130.6)">R3</text>
<text x="271" y="130.6" transform="rotate(-90 271 130.6)">1M</text>
<text x="287.5" y="130.6" transform="rotate(-90 287.5 130.6)">C1</text>
<text x="290" y="130.6" transform="rotate(-90 290 130.6)">4.7pF</text>
<text x="300.2" y="129.3" transform="rotate(-90 300.2 129.3)">C10</text>
<text x="302.7" y="129.3" transform="rotate(-90 302.7 129.3)">47uF</text>
<text x="21.5" y="133.6">E</text>
<text x="224.5" y="137.4">GND</text>
<text x="234.4" y="136.1">FB</text>
<text x="458.4" y="133.6">E</text>
<text x="175.7" y="140.7" transform="rotate(-90 175.7 140.7)">C17</text>
<text x="178.3" y="140.7" transform="rotate(-90 178.3 140.7)">10nF</text>
<text x="188.4" y="140.7" transform="rotate(-90 188.4 140.7)">C36</text>
<text x="191" y="140.7" transform="rotate(-90 191 140.7)">1uF</text>
<text x="201.1" y="140.7" transform="rotate(-90 201.1 140.7)">R1</text>
<text x="203.7" y="140.7" transform="rotate(-90 203.7 140.7)">18.2K</text>
<text x="271" y="143.3" transform="rotate(-90 271 143.3)">R2</text>
<text x="273.5" y="144.5" transform="rotate(-90 273.5 144.5)">243K</text>
<text x="150.8" y="150.4">Pin 16 and 2 will be a maximum of 3.4V</text>
<text x="21.5" y="159">F</text>
<text x="458.4" y="159">F</text>
<text x="21.5" y="184.4">G</text>
<text x="65" y="184.7">5V</text>
<text x="90.4" y="184.7">USB_5V</text>
<text x="458.4" y="184.4">G</text>
<text x="60.2" y="196.8" transform="rotate(-90 60.2 196.8)">D9</text>
<text x="85.6" y="195.2" transform="rotate(-90 85.6 195.2)">D12</text>
<text x="82.5" y="203.4" transform="rotate(-90 82.5 203.4)">MBR0520LT3G</text>
<text x="21.5" y="209.8">H</text>
<text x="57.1" y="205.9" transform="rotate(-90 57.1 205.9)">MBR0520LT3G</text>
<text x="458.4" y="209.8">H</text>
<text x="141.9" y="213.9">U10</text>
<text x="213" y="211.3">R19</text>
<text x="213" y="213.9">0R</text>
<text x="228.8" y="211.3">3.3V_FTDI</text>
<text x="101.3" y="219.6">L6</text>
<text x="141.9" y="216.4">LD1117S33CTR</text>
<text x="256.2" y="220.2">R20</text>
<text x="303.7" y="217.7">3.3V</text>
<text x="98.7" y="222.8">220 Ohm/2A</text>
<text x="143.5" y="226.3">VIN</text>
<text x="153.5" y="226.4">VOUT</text>
<text x="256.2" y="222.8">0R</text>
<text x="153.5" y="231.4">VOUT</text>
<text x="21.5" y="235.2">J</text>
<text x="89.4" y="237.2" transform="rotate(-90 89.4 237.2)">C33</text>
<text x="91.9" y="237.2" transform="rotate(-90 91.9 237.2)">1uF</text>
<text x="104.7" y="237.2" transform="rotate(-90 104.7 237.2)">C16</text>
<text x="111.7" y="237.9" transform="rotate(-90 111.7 237.9)">10uF</text>
<text x="118.6" y="237.2" transform="rotate(-90 118.6 237.2)">C14</text>
<text x="121.1" y="237.2" transform="rotate(-90 121.1 237.2)">1uF</text>
<text x="149.1" y="234.2">GND</text>
<text x="173.2" y="238.5" transform="rotate(-90 173.2 238.5)">C58</text>
<text x="175.7" y="238.5" transform="rotate(-90 175.7 238.5)">1uF</text>
<text x="202.4" y="236" transform="rotate(-90 202.4 236)">C12</text>
<text x="204.9" y="236" transform="rotate(-90 204.9 236)">10uF</text>
<text x="235.4" y="238.5" transform="rotate(-90 235.4 238.5)">C53</text>
<text x="238" y="238.5" transform="rotate(-90 238 238.5)">1uF</text>
<text x="272.2" y="238.5" transform="rotate(-90 272.2 238.5)">C51</text>
<text x="274.8" y="238.5" transform="rotate(-90 274.8 238.5)">1uF</text>
<text x="286.9" y="239.5" transform="rotate(-90 286.9 239.5)">10uF</text>
<text x="289.5" y="239" transform="rotate(-90 289.5 239)">C52</text>
<text x="458.4" y="235.2">J</text>
<text x="21.5" y="260.6">K</text>
<text x="333.1" y="263.4">REV</text>
<text x="343.2" y="263.4">ECO</text>
<text x="364.2" y="263.4">DESCRIPTION OF CHANGE</text>
<text x="413.7" y="263.4">BY</text>
<text x="420.1" y="263.4">CKD</text>
<text x="428.3" y="263.4">APPR</text>
<text x="441.6" y="263.4">DATE</text>
<text x="392.1" y="268.5">TITLE</text>
<text x="331.8" y="270.4">APPROVALS:</text>
<text x="376.9" y="270.4">DATE:</text>
<text x="331.8" y="276.1">DESIGNED:</text>
<text x="331.8" y="281.2">DRAWN:</text>
<text x="21.5" y="286">L</text>
<text x="331.8" y="286.3">CHECKED:</text>
<text x="331.8" y="291.4">ENGINEER:</text>
<text x="392.1" y="290.7">PART NO.</text>
<text x="453.7" y="290.7">REV.</text>
<text x="339.9" y="297.4">c</text>
<text x="343.9" y="297.8">Digi International Inc.</text>
<text x="34.7" y="301.2">1</text>
<text x="62.2" y="301.2">2</text>
<text x="87.6" y="301.2">3</text>
<text x="113" y="301.2">4</text>
<text x="138.4" y="301.2">5</text>
<text x="163.8" y="301.2">6</text>
<text x="189.2" y="301.2">7</text>
<text x="214.6" y="301.2">8</text>
<text x="240" y="301.2">9</text>
<text x="264.9" y="301.2">10</text>
<text x="290.8" y="301.2">11</text>
<text x="315.7" y="301.2">12</text>
<text x="343.9" y="301">All rights reserved</text>
<text x="392.1" y="301.5">DO NOT SCALE DRAWING</text>
<text x="437.2" y="301.5">SHEET</text>
<text x="449.3" y="301.5">3 of13</text>
</g>
<g font-size="2.2" fill="#f00">
<text x="39" y="131.3">PJ-202A</text>
<text x="49" y="128.8">P8</text>
<text x="54.1" y="141.5">SLOTS - 1.0mm X 3.5mm &amp; 1.0mm X 4mm</text>
</g>
<g font-size="1.4">
<text x="375.9" y="290.3">DLDatwyler</text>
<text x="377.3" y="292.1">PMillett</text>
</g>
</svg>
